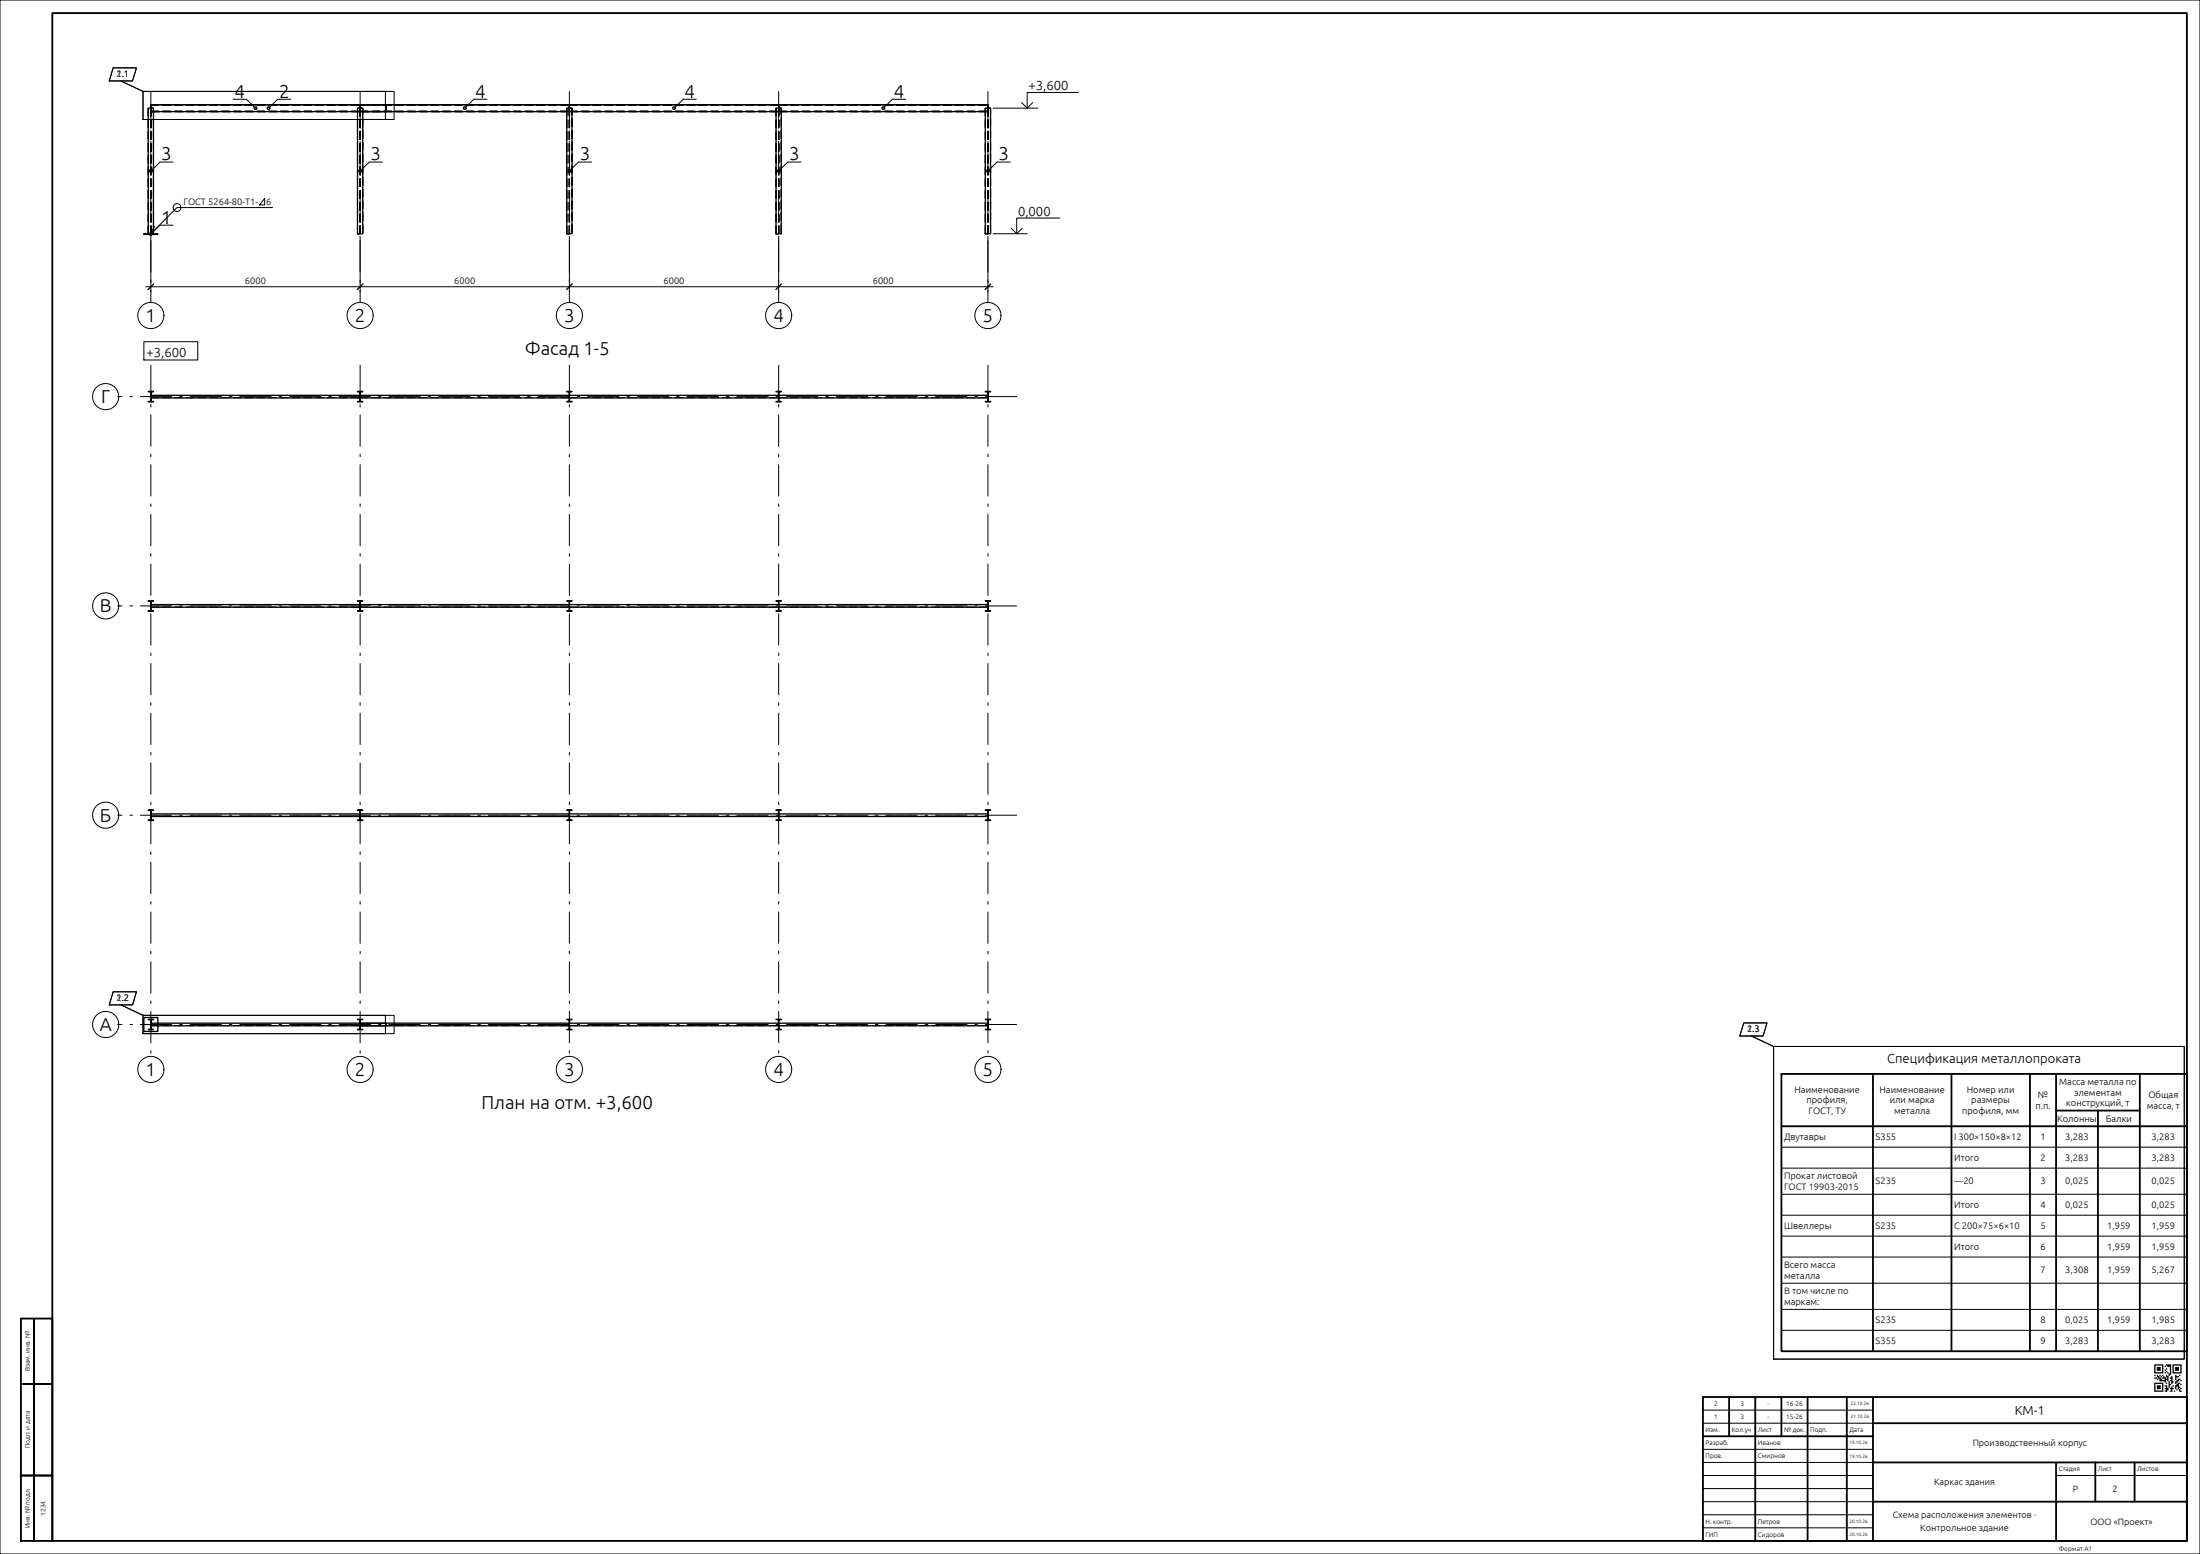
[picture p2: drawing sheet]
<svg xmlns="http://www.w3.org/2000/svg" width="841mm" height="594mm" viewBox="0 0 841 594" stroke-linecap="round" stroke-linejoin="round" font-family="sans-serif">
<g fill="none" stroke="#000" stroke-width=".38">
<path d="M0 0h841v594h-841zM43.3 25.9h8.9l-1.5 5h-8.9zM46.2 30.9l8.5 4M54.7 34.9h92.6v10.8h-92.6zM54.7 34.9h96v10.8h-96zM89.1 37.9h5.1l3.5 3.4M111.2 37.9h-5l-3.5 3.4M186.2 37.9h-5l-3.5 3.4M266.2 37.9h-5l-3.5 3.4M346.2 37.9h-5l-3.5 3.4M390.5 39.2l2.2 2.1 2.1-2.1M412.3 35.3h-19.6v6"/>
<path d="M379.7 41.3h17M66.2 61.9h-5l-3.5 3.4M101.2 75.8v2.5h-2zM104.2 79.3h-36.5l-10 10 1.4-2.8M146.2 61.9h-5l-3.5 3.4M226.2 61.9h-5l-3.5 3.4M306.2 61.9h-5l-3.5 3.4M386.2 61.9h-5l-3.5 3.4M57.7 90.3v21.3M66.2 86.1h-5l-3.5 3.4M137.7 90.3v21.3M217.7 90.3v21.3"/>
<path d="M297.7 90.3v21.3M377.7 90.3v21.3M379.7 89.3h13M386.5 87.2l2.2 2.1 2.1-2.1M405.2 83.3h-16.5v6M55.7 109.6h324M55 130.6h20.6v7h-20.6zM43.3 379.1h8.9l-1.5 5h-8.9zM46.2 384.1l8.5 4M54.7 388.1h92.6v7h-92.6zM54.7 388.1h96v7h-96zM666.6 391h8.9l-1.5 5h-8.9z"/>
<path d="M669.5 396l8.5 4M678 400h157v119.5h-157zM681 438.5h155M681 446.5h155M681 456.5h155M681 464.5h155M681 472.5h155M681 480.5h155M681 490.5h155M681 500.5h155M681 508.5h155M651 539h65"/>
<path d="M651 559h65M651 554h65M651 544h65M651 579h65M651 574h65M651 569h65M651 564h65M786 564h50M651 584h65"/>
<circle cx="67.7" cy="79.3" r="1.5"/>
<circle cx="57.7" cy="120.6" r="5"/>
<circle cx="137.7" cy="120.6" r="5"/>
<circle cx="217.7" cy="120.6" r="5"/>
<circle cx="297.7" cy="120.6" r="5"/>
<circle cx="377.7" cy="120.6" r="5"/>
<circle cx="40.4" cy="151.6" r="5"/>
<circle cx="40.4" cy="231.6" r="5"/>
<circle cx="40.4" cy="311.6" r="5"/>
<circle cx="40.4" cy="391.6" r="5"/>
<circle cx="57.7" cy="408.8" r="5"/>
<circle cx="137.7" cy="408.8" r="5"/>
<circle cx="217.7" cy="408.8" r="5"/>
<circle cx="297.7" cy="408.8" r="5"/>
<circle cx="377.7" cy="408.8" r="5"/>
</g>
<g fill="none" stroke="#000" stroke-width=".7">
<path d="M20 5h816v584h-816zM681 410.5h155v106h-155zM716 410.5v106M746 410.5v106M776 410.5v106M786 410.5v106M818 410.5v106M681 430.5h155M786 424.5h32M802 424.5v92M8 504h5v25h-5zM13 504h7v25h-7z"/>
<path d="M8 529h5v35h-5zM13 529h7v35h-7zM651 534h185v55h-185zM661 534v15M671 534v55M681 534v15M691 534v55M706 534v55M716 534v55M651 549h65M716 544h120M716 559h120"/>
<path d="M786 559v30M801 559v15M816 559v15M8 564h5v25h-5zM13 564h7v25h-7zM716 574h120"/>
</g>
<path d="M823.5 521.5v.5h.5v-.5zM824 521.5v.5h.5v-.5zM824.5 521.5v.5h.5v-.5zM825 521.5v.5h.5v-.5zM825.5 521.5v.5h.5v-.5zM826 521.5v.5h.5v-.5zM826.5 521.5v.5h.5v-.5zM828 521.5v.5h.5v-.5zM828.5 521.5v.5h.5v-.5zM829 521.5v.5h.5v-.5zM829.5 521.5v.5h.5v-.5zM830.5 521.5v.5h.5v-.5zM831 521.5v.5h.5v-.5zM831.5 521.5v.5h.5v-.5zM832 521.5v.5h.5v-.5zM832.5 521.5v.5h.5v-.5zM833 521.5v.5h.5v-.5zM833.5 521.5v.5h.5v-.5zM823.5 522v.5h.5v-.5zM826.5 522v.5h.5v-.5zM827.5 522v.5h.5v-.5zM828.5 522v.5h.5v-.5zM829 522v.5h.5v-.5zM829.5 522v.5h.5v-.5zM830.5 522v.5h.5v-.5zM833.5 522v.5h.5v-.5zM823.5 522.5v.5h.5v-.5zM824.5 522.5v.5h.5v-.5zM825 522.5v.5h.5v-.5zM825.5 522.5v.5h.5v-.5zM826.5 522.5v.5h.5v-.5zM829.5 522.5v.5h.5v-.5zM830.5 522.5v.5h.5v-.5zM831.5 522.5v.5h.5v-.5zM832 522.5v.5h.5v-.5zM832.5 522.5v.5h.5v-.5zM833.5 522.5v.5h.5v-.5zM823.5 523v.5h.5v-.5zM824.5 523v.5h.5v-.5zM825 523v.5h.5v-.5zM825.5 523v.5h.5v-.5zM826.5 523v.5h.5v-.5zM828 523v.5h.5v-.5zM829.5 523v.5h.5v-.5zM830.5 523v.5h.5v-.5zM831.5 523v.5h.5v-.5zM832 523v.5h.5v-.5zM832.5 523v.5h.5v-.5zM833.5 523v.5h.5v-.5zM823.5 523.5v.5h.5v-.5zM824.5 523.5v.5h.5v-.5zM825 523.5v.5h.5v-.5zM825.5 523.5v.5h.5v-.5zM826.5 523.5v.5h.5v-.5zM827.5 523.5v.5h.5v-.5zM829.5 523.5v.5h.5v-.5zM830.5 523.5v.5h.5v-.5zM831.5 523.5v.5h.5v-.5zM832 523.5v.5h.5v-.5zM832.5 523.5v.5h.5v-.5zM833.5 523.5v.5h.5v-.5zM823.5 524v.5h.5v-.5zM826.5 524v.5h.5v-.5zM828 524v.5h.5v-.5zM829.5 524v.5h.5v-.5zM830.5 524v.5h.5v-.5zM833.5 524v.5h.5v-.5zM823.5 524.5v.5h.5v-.5zM824 524.5v.5h.5v-.5zM824.5 524.5v.5h.5v-.5zM825 524.5v.5h.5v-.5zM825.5 524.5v.5h.5v-.5zM826 524.5v.5h.5v-.5zM826.5 524.5v.5h.5v-.5zM827.5 524.5v.5h.5v-.5zM828.5 524.5v.5h.5v-.5zM829.5 524.5v.5h.5v-.5zM830.5 524.5v.5h.5v-.5zM831 524.5v.5h.5v-.5zM831.5 524.5v.5h.5v-.5zM832 524.5v.5h.5v-.5zM832.5 524.5v.5h.5v-.5zM833 524.5v.5h.5v-.5zM833.5 524.5v.5h.5v-.5zM829 525v.5h.5v-.5zM829.5 525v.5h.5v-.5zM823.5 525.5v.5h.5v-.5zM824.5 525.5v.5h.5v-.5zM825.5 525.5v.5h.5v-.5zM826.5 525.5v.5h.5v-.5zM828 525.5v.5h.5v-.5zM829 525.5v.5h.5v-.5zM831.5 525.5v.5h.5v-.5zM833 525.5v.5h.5v-.5zM824.5 526v.5h.5v-.5zM825 526v.5h.5v-.5zM826 526v.5h.5v-.5zM827 526v.5h.5v-.5zM828 526v.5h.5v-.5zM828.5 526v.5h.5v-.5zM830 526v.5h.5v-.5zM831.5 526v.5h.5v-.5zM832 526v.5h.5v-.5zM832.5 526v.5h.5v-.5zM823.5 526.5v.5h.5v-.5zM824 526.5v.5h.5v-.5zM825 526.5v.5h.5v-.5zM825.5 526.5v.5h.5v-.5zM826.5 526.5v.5h.5v-.5zM827 526.5v.5h.5v-.5zM827.5 526.5v.5h.5v-.5zM828.5 526.5v.5h.5v-.5zM829.5 526.5v.5h.5v-.5zM830 526.5v.5h.5v-.5zM831.5 526.5v.5h.5v-.5zM824.5 527v.5h.5v-.5zM825.5 527v.5h.5v-.5zM826 527v.5h.5v-.5zM827.5 527v.5h.5v-.5zM828 527v.5h.5v-.5zM828.5 527v.5h.5v-.5zM830 527v.5h.5v-.5zM831.5 527v.5h.5v-.5zM832.5 527v.5h.5v-.5zM833 527v.5h.5v-.5zM825.5 527.5v.5h.5v-.5zM826 527.5v.5h.5v-.5zM826.5 527.5v.5h.5v-.5zM827 527.5v.5h.5v-.5zM827.5 527.5v.5h.5v-.5zM828.5 527.5v.5h.5v-.5zM829.5 527.5v.5h.5v-.5zM830 527.5v.5h.5v-.5zM832 527.5v.5h.5v-.5zM832.5 527.5v.5h.5v-.5zM833.5 527.5v.5h.5v-.5zM827.5 528v.5h.5v-.5zM829 528v.5h.5v-.5zM830 528v.5h.5v-.5zM830.5 528v.5h.5v-.5zM831.5 528v.5h.5v-.5zM832 528v.5h.5v-.5zM823.5 528.5v.5h.5v-.5zM824 528.5v.5h.5v-.5zM824.5 528.5v.5h.5v-.5zM825 528.5v.5h.5v-.5zM825.5 528.5v.5h.5v-.5zM826 528.5v.5h.5v-.5zM826.5 528.5v.5h.5v-.5zM828 528.5v.5h.5v-.5zM829 528.5v.5h.5v-.5zM830 528.5v.5h.5v-.5zM831.5 528.5v.5h.5v-.5zM832.5 528.5v.5h.5v-.5zM833 528.5v.5h.5v-.5zM823.5 529v.5h.5v-.5zM826.5 529v.5h.5v-.5zM829 529v.5h.5v-.5zM829.5 529v.5h.5v-.5zM832 529v.5h.5v-.5zM832.5 529v.5h.5v-.5zM833.5 529v.5h.5v-.5zM823.5 529.5v.5h.5v-.5zM824.5 529.5v.5h.5v-.5zM825 529.5v.5h.5v-.5zM825.5 529.5v.5h.5v-.5zM826.5 529.5v.5h.5v-.5zM827.5 529.5v.5h.5v-.5zM828 529.5v.5h.5v-.5zM829 529.5v.5h.5v-.5zM830.5 529.5v.5h.5v-.5zM831.5 529.5v.5h.5v-.5zM832 529.5v.5h.5v-.5zM832.5 529.5v.5h.5v-.5zM823.5 530v.5h.5v-.5zM824.5 530v.5h.5v-.5zM825 530v.5h.5v-.5zM825.5 530v.5h.5v-.5zM826.5 530v.5h.5v-.5zM828 530v.5h.5v-.5zM829 530v.5h.5v-.5zM830 530v.5h.5v-.5zM831.5 530v.5h.5v-.5zM832.5 530v.5h.5v-.5zM833 530v.5h.5v-.5zM823.5 530.5v.5h.5v-.5zM824.5 530.5v.5h.5v-.5zM825 530.5v.5h.5v-.5zM825.5 530.5v.5h.5v-.5zM826.5 530.5v.5h.5v-.5zM827.5 530.5v.5h.5v-.5zM828 530.5v.5h.5v-.5zM828.5 530.5v.5h.5v-.5zM829.5 530.5v.5h.5v-.5zM830 530.5v.5h.5v-.5zM830.5 530.5v.5h.5v-.5zM831.5 530.5v.5h.5v-.5zM832.5 530.5v.5h.5v-.5zM833.5 530.5v.5h.5v-.5zM823.5 531v.5h.5v-.5zM826.5 531v.5h.5v-.5zM828 531v.5h.5v-.5zM828.5 531v.5h.5v-.5zM830 531v.5h.5v-.5zM832 531v.5h.5v-.5zM833 531v.5h.5v-.5zM823.5 531.5v.5h.5v-.5zM824 531.5v.5h.5v-.5zM824.5 531.5v.5h.5v-.5zM825 531.5v.5h.5v-.5zM825.5 531.5v.5h.5v-.5zM826 531.5v.5h.5v-.5zM826.5 531.5v.5h.5v-.5zM827.5 531.5v.5h.5v-.5zM828 531.5v.5h.5v-.5zM829.5 531.5v.5h.5v-.5zM830 531.5v.5h.5v-.5zM831 531.5v.5h.5v-.5zM833 531.5v.5h.5v-.5zM833.5 531.5v.5h.5v-.5z" fill="#000"/>
<g fill="none" stroke="#000" stroke-width=".38" stroke-dasharray="3 1.5">
<path d="M57.7 42.5h90M57.7 40.1h90M57.7 42.7v-2.7h80v2.7h-80M57.7 42.5h80M57.7 40.1h80M58.7 42.7h-1v-1.4M136.7 42.7h2M137.7 42.5h80M137.7 40.1h80M137.7 42.7v-2.7h80v2.7h-80M138.7 42.7h-1v-1.4M216.7 42.7h1v-1.4"/>
<path d="M217.7 42.5h80M217.7 40.1h80M217.7 42.7v-2.7h80v2.7h-80M218.7 42.7h-1v-1.4M296.7 42.7h1v-1.4M297.7 42.5h80M297.7 40.1h80M297.7 42.7v-2.7h80v2.7h-80M298.7 42.7h-1v-1.4M376.7 42.7h1v-1.4M56.7 89.3h2M56.7 89.3v-48h2v48h-2"/>
<path d="M57.6 89.3v-48M57.7 89.3v-48M136.7 89.3v-48h2v48h-2M137.6 89.3v-48M137.7 89.3v-48M216.7 89.3v-48h2v48h-2M217.6 89.3v-48M217.7 89.3v-48M296.7 89.3v-48h2v48h-2M297.6 89.3v-48M297.7 89.3v-48M376.7 89.3v-48h2v48h-2"/>
<path d="M377.6 89.3v-48M377.7 89.3v-48M57.7 152h80M57.7 152.1v-1M137.6 152.1v-1M137.7 152h80M137.7 152.1v-1M217.6 152.1v-1M217.7 152h80M217.7 152.1v-1M297.6 152.1v-1M297.7 152h80"/>
<path d="M297.7 152.1v-1M377.6 152.1v-1M57.7 232h80M57.7 232.1v-1M137.6 232.1v-1M137.7 232h80M137.7 232.1v-1M217.6 232.1v-1M217.7 232h80M217.7 232.1v-1M297.6 232.1v-1M297.7 232h80"/>
<path d="M297.7 232.1v-1M377.6 232.1v-1M57.7 312h80M57.7 312.1v-1M137.6 312.1v-1M137.7 312h80M137.7 312.1v-1M217.6 312.1v-1M217.7 312h80M217.7 312.1v-1M297.6 312.1v-1M297.7 312h80"/>
<path d="M297.7 312.1v-1M377.6 312.1v-1M57.7 392h90M57.7 392.1v-1M60.3 392.1v-1M137.6 392.1v-1M137.7 392h80M137.7 392.1v-1M217.6 392.1v-1M217.7 392h80M217.7 392.1v-1M297.6 392.1v-1"/>
<path d="M297.7 392h80M297.7 392.1v-1M377.6 392.1v-1"/>
</g>
<g fill="none" stroke="#000" stroke-width=".5">
<path d="M57.7 41.3v-1.3h90v2.7h-9h78M58.7 42.7h78M136.7 41.3h2v48h-2zM137.7 41.3v-1.3h80v1.3v-1.3h80v1.3v-1.3h80v1.3M216.7 41.3h2v48h-2zM218.7 42.7h78M296.7 41.3h2v48h-2zM298.7 42.7h78M376.7 41.3h2v48h-2zM55 89.3h5.3v.3h-5.3zM56.7 89.3v-48h2v48M58.7 108.5l-2.1 2.2"/>
<path d="M138.7 108.5l-2.1 2.2M218.7 108.5l-2.1 2.2M298.7 108.5l-2.1 2.2M378.7 108.5l-2.1 2.2M57.7 151.1h80v1h-80zM57.7 151.1v-1.3l1-.2h-2l.9 .2v3.6l-.9 .2h2l-1-.2v-1.3M137.6 152.1v1.3l-.9 .2h2l-1-.2v-1.3M137.6 151.1v-1.3l-.9-.2h2l-1 .2v1.3M137.7 151.1h80v1h-80zM217.6 152.1v1.3l-.9 .2h2l-1-.2v-1.3M217.6 151.1v-1.3l-.9-.2h2l-1 .2v1.3M217.7 151.1h80v1h-80z"/>
<path d="M297.6 152.1v1.3l-.9 .2h2l-1-.2v-1.3M297.6 151.1v-1.3l-.9-.2h2l-1 .2v1.3M297.7 151.1h80v1h-80zM377.6 151.1v-1.3l-.9-.2h2l-1 .2v3.6l1 .2h-2l.9-.2v-1.3M57.7 231.1h80v1h-80zM57.7 231.1v-1.3l1-.2h-2l.9 .2v3.6l-.9 .2h2l-1-.2v-1.3M137.6 232.1v1.3l-.9 .2h2l-1-.2v-1.3M137.6 231.1v-1.3l-.9-.2h2l-1 .2v1.3M137.7 231.1h80v1h-80zM217.6 232.1v1.3l-.9 .2h2l-1-.2v-1.3M217.6 231.1v-1.3l-.9-.2h2l-1 .2v1.3M217.7 231.1h80v1h-80z"/>
<path d="M297.6 232.1v1.3l-.9 .2h2l-1-.2v-1.3M297.6 231.1v-1.3l-.9-.2h2l-1 .2v1.3M297.7 231.1h80v1h-80zM377.6 231.1v-1.3l-.9-.2h2l-1 .2v3.6l1 .2h-2l.9-.2v-1.3M57.7 311.1h80v1h-80zM57.7 311.1v-1.3l1-.2h-2l.9 .2v3.6l-.9 .2h2l-1-.2v-1.3M137.6 312.1v1.3l-.9 .2h2l-1-.2v-1.3M137.6 311.1v-1.3l-.9-.2h2l-1 .2v1.3M137.7 311.1h80v1h-80zM217.6 312.1v1.3l-.9 .2h2l-1-.2v-1.3M217.6 311.1v-1.3l-.9-.2h2l-1 .2v1.3M217.7 311.1h80v1h-80z"/>
<path d="M297.6 312.1v1.3l-.9 .2h2l-1-.2v-1.3M297.6 311.1v-1.3l-.9-.2h2l-1 .2v1.3M297.7 311.1h80v1h-80zM377.6 311.1v-1.3l-.9-.2h2l-1 .2v3.6l1 .2h-2l.9-.2v-1.3M57.7 391.1h90v1h-90zM57.7 391.1v-1.3l1-.2h-2l.9 .2v3.6l-.9 .2h2l-1-.2v-1.3M60.3 391.1v-2.2h-5.3v5.4h5.3v-2.2M137.6 392.1v1.3l-.9 .2h2l-1-.2v-1.3M137.6 391.1v-1.3l-.9-.2h2l-1 .2v1.3M137.7 391.1h80v1h-80zM217.6 392.1v1.3l-.9 .2h2l-1-.2v-1.3M217.6 391.1v-1.3l-.9-.2h2l-1 .2v1.3"/>
<path d="M217.7 391.1h80v1h-80zM297.6 392.1v1.3l-.9 .2h2l-1-.2v-1.3M297.6 391.1v-1.3l-.9-.2h2l-1 .2v1.3M297.7 391.1h80v1h-80zM377.6 391.1v-1.3l-.9-.2h2l-1 .2v3.6l1 .2h-2l.9-.2v-1.3"/>
<circle cx="97.7" cy="41.3" r=".5"/>
<circle cx="102.7" cy="41.3" r=".5"/>
<circle cx="177.7" cy="41.3" r=".5"/>
<circle cx="257.7" cy="41.3" r=".5"/>
<circle cx="337.7" cy="41.3" r=".5"/>
<circle cx="57.7" cy="65.3" r=".5"/>
<circle cx="137.7" cy="65.3" r=".5"/>
<circle cx="217.7" cy="65.3" r=".5"/>
<circle cx="297.7" cy="65.3" r=".5"/>
<circle cx="377.7" cy="65.3" r=".5"/>
<circle cx="57.7" cy="89.5" r=".5"/>
</g>
<g fill="none" stroke="#000" stroke-width=".38" stroke-dasharray="12 3 1 3">
<path d="M57.7 35v80.6M137.7 35v80.6M217.7 35v80.6M297.7 35v80.6M377.7 35v80.6M57.7 139.6v264.7M137.7 139.6v264.7M217.7 139.6v264.7M297.7 139.6v264.7M377.7 139.6v264.7M388.7 151.6h-343.7M388.7 231.6h-343.7"/>
<path d="M388.7 311.6h-343.7M388.7 391.6h-343.7"/>
</g>
<g font-size="7.1">
<text x="89.6" y="37.3">4</text>
<text x="106.7" y="37.3">2</text>
<text x="181.7" y="37.3">4</text>
<text x="261.7" y="37.3">4</text>
<text x="341.7" y="37.3">4</text>
<text x="61.7" y="61.3">3</text>
<text x="141.7" y="61.3">3</text>
<text x="221.7" y="61.3">3</text>
<text x="301.7" y="61.3">3</text>
<text x="381.7" y="61.3">3</text>
<text x="61.7" y="85.5">1</text>
<text x="55.7" y="123.1">1</text>
<text x="135.7" y="123.1">2</text>
<text x="215.6" y="123.1">3</text>
<text x="295.6" y="123.1">4</text>
<text x="375.6" y="123.1">5</text>
<text x="200.6" y="135.6">Фасад 1-5</text>
<text x="38.7" y="154.1">Г</text>
<text x="38.1" y="234.1">В</text>
<text x="38.2" y="314.1">Б</text>
<text x="38.1" y="394.1">А</text>
<text x="55.7" y="411.3">1</text>
<text x="135.7" y="411.3">2</text>
<text x="215.6" y="411.3">3</text>
<text x="295.6" y="411.3">4</text>
<text x="375.6" y="411.3">5</text>
<text x="184" y="423.8">План на отм. +3,600</text>
</g>
<g font-size="5">
<text x="393.2" y="34.5">+3,600</text>
<text x="389.2" y="82.5">0,000</text>
<text x="56" y="136.6">+3,600</text>
<text x="721.4" y="406.5">Спецификация металлопроката</text>
<text x="770.2" y="540.8">КМ-1</text>
</g>
<g font-size="3.6">
<text x="44.5" y="29.4">1.1</text>
<text x="44.5" y="29.4">2.1</text>
<text x="70.2" y="78.3">ГОСТ 5264-80-Т1-</text>
<text x="101.7" y="78.3">6</text>
<text x="93.6" y="108.6">6000</text>
<text x="173.6" y="108.6">6000</text>
<text x="253.6" y="108.6">6000</text>
<text x="333.6" y="108.6">6000</text>
<text x="44.5" y="382.6">1.2</text>
<text x="44.5" y="382.6">2.2</text>
<text x="667.8" y="394.5">1.3</text>
<text x="667.8" y="394.5">2.3</text>
<text x="686" y="417.8">Наименование</text>
<text x="718.5" y="417.8">Наименование</text>
<text x="751.9" y="417.8">Номер или</text>
<text x="779" y="419.8">№</text>
<text x="787.2" y="414.8">Масса металла по</text>
<text x="792.8" y="418.8">элементам</text>
<text x="821.3" y="419.8">Общая</text>
<text x="690.6" y="421.8">профиля,</text>
<text x="691.4" y="425.8">ГОСТ, ТУ</text>
<text x="722.4" y="421.8">или марка</text>
<text x="724.1" y="425.8">металла</text>
<text x="750.1" y="425.8">профиля, мм</text>
<text x="753.6" y="421.8">размеры</text>
<text x="778.1" y="423.8">п.п.</text>
<text x="789.9" y="422.8">конструкций, т</text>
<text x="820.6" y="423.8">масса, т</text>
<text x="786.4" y="428.8">Колонны</text>
<text x="805" y="428.8">Балки</text>
<text x="682" y="435.8">Двутавры</text>
<text x="717" y="435.8">S355</text>
<text x="747" y="435.8">I 300×150×8×12</text>
<text x="780" y="435.8">1</text>
<text x="789.5" y="435.8">3,283</text>
<text x="822.5" y="435.8">3,283</text>
<text x="747" y="443.8">Итого</text>
<text x="780" y="443.8">2</text>
<text x="789.5" y="443.8">3,283</text>
<text x="822.5" y="443.8">3,283</text>
<text x="682" y="450.8">Прокат листовой</text>
<text x="682" y="454.8">ГОСТ 19903-2015</text>
<text x="717" y="452.8">S235</text>
<text x="747" y="452.8">—20</text>
<text x="780" y="452.8">3</text>
<text x="789.5" y="452.8">0,025</text>
<text x="822.5" y="452.8">0,025</text>
<text x="747" y="461.8">Итого</text>
<text x="780" y="461.8">4</text>
<text x="789.5" y="461.8">0,025</text>
<text x="822.5" y="461.8">0,025</text>
<text x="682" y="469.8">Швеллеры</text>
<text x="717" y="469.8">S235</text>
<text x="747" y="469.8">C 200×75×6×10</text>
<text x="780" y="469.8">5</text>
<text x="805.5" y="469.8">1,959</text>
<text x="822.5" y="469.8">1,959</text>
<text x="747" y="477.8">Итого</text>
<text x="780" y="477.8">6</text>
<text x="805.5" y="477.8">1,959</text>
<text x="822.5" y="477.8">1,959</text>
<text x="682" y="484.8">Всего масса</text>
<text x="682" y="488.8">металла</text>
<text x="780" y="486.8">7</text>
<text x="789.5" y="486.8">3,308</text>
<text x="805.5" y="486.8">1,959</text>
<text x="822.5" y="486.8">5,267</text>
<text x="682" y="494.8">В том числе по</text>
<text x="682" y="498.8">маркам:</text>
<text x="717" y="505.8">S235</text>
<text x="780" y="505.8">8</text>
<text x="789.5" y="505.8">0,025</text>
<text x="805.5" y="505.8">1,959</text>
<text x="822.5" y="505.8">1,985</text>
<text x="717" y="513.8">S355</text>
<text x="780" y="513.8">9</text>
<text x="789.5" y="513.8">3,283</text>
<text x="822.5" y="513.8">3,283</text>
</g>
<g font-size="3.5">
<text x="754.1" y="552.7">Производственный корпус</text>
<text x="739.3" y="567.7">Каркас здания</text>
<text x="792.5" y="570.2">Р</text>
<text x="807.5" y="570.2">2</text>
<text x="723.5" y="580.2">Схема расположения элементов ·</text>
<text x="734.1" y="585.3">Контрольное здание</text>
<text x="799.1" y="582.7">ООО «Проект»</text>
</g>
<g font-size="2.5">
<text x="11.4" y="524.1" transform="rotate(-90 11.4 524.1)">Взам. инв. №</text>
<text x="655.3" y="537.4">2</text>
<text x="665.3" y="537.4">3</text>
<text x="675.6" y="537.4">-</text>
<text x="682.8" y="537.4">16-26</text>
<text x="655.3" y="542.4">1</text>
<text x="665.3" y="542.4">3</text>
<text x="675.6" y="542.4">-</text>
<text x="682.8" y="542.4">15-26</text>
<text x="652" y="547.4">Изм.</text>
<text x="662" y="547.4">Кол.уч</text>
<text x="672" y="547.4">Лист</text>
<text x="682" y="547.4">№ док.</text>
<text x="692" y="547.4">Подп.</text>
<text x="707" y="547.4">Дата</text>
<text x="11.4" y="553.7" transform="rotate(-90 11.4 553.7)">Подп. и дата</text>
<text x="652" y="552.4">Разраб.</text>
<text x="652" y="557.4">Пров.</text>
<text x="672" y="552.4">Иванов</text>
<text x="672" y="557.4">Смирнов</text>
<text x="787" y="562.4">Стадия</text>
<text x="802" y="562.4">Лист</text>
<text x="817" y="562.4">Листов</text>
<text x="17.4" y="579.3" transform="rotate(-90 17.4 579.3)">1234</text>
<text x="11.4" y="584.2" transform="rotate(-90 11.4 584.2)">Инв. № подл.</text>
<text x="652" y="582.4">Н. контр.</text>
<text x="652" y="587.4">ГИП</text>
<text x="672" y="582.4">Петров</text>
<text x="672" y="587.4">Сидоров</text>
<text x="787" y="592.8">Формат A1</text>
</g>
<g font-size="1.8">
<text x="707.5" y="537.1">22.10.26</text>
<text x="707.5" y="542.1">21.10.26</text>
<text x="707" y="552.1">19.10.26</text>
<text x="707" y="557.1">19.10.26</text>
<text x="707" y="582.1">20.10.26</text>
<text x="707" y="587.1">20.10.26</text>
</g>
</svg>
